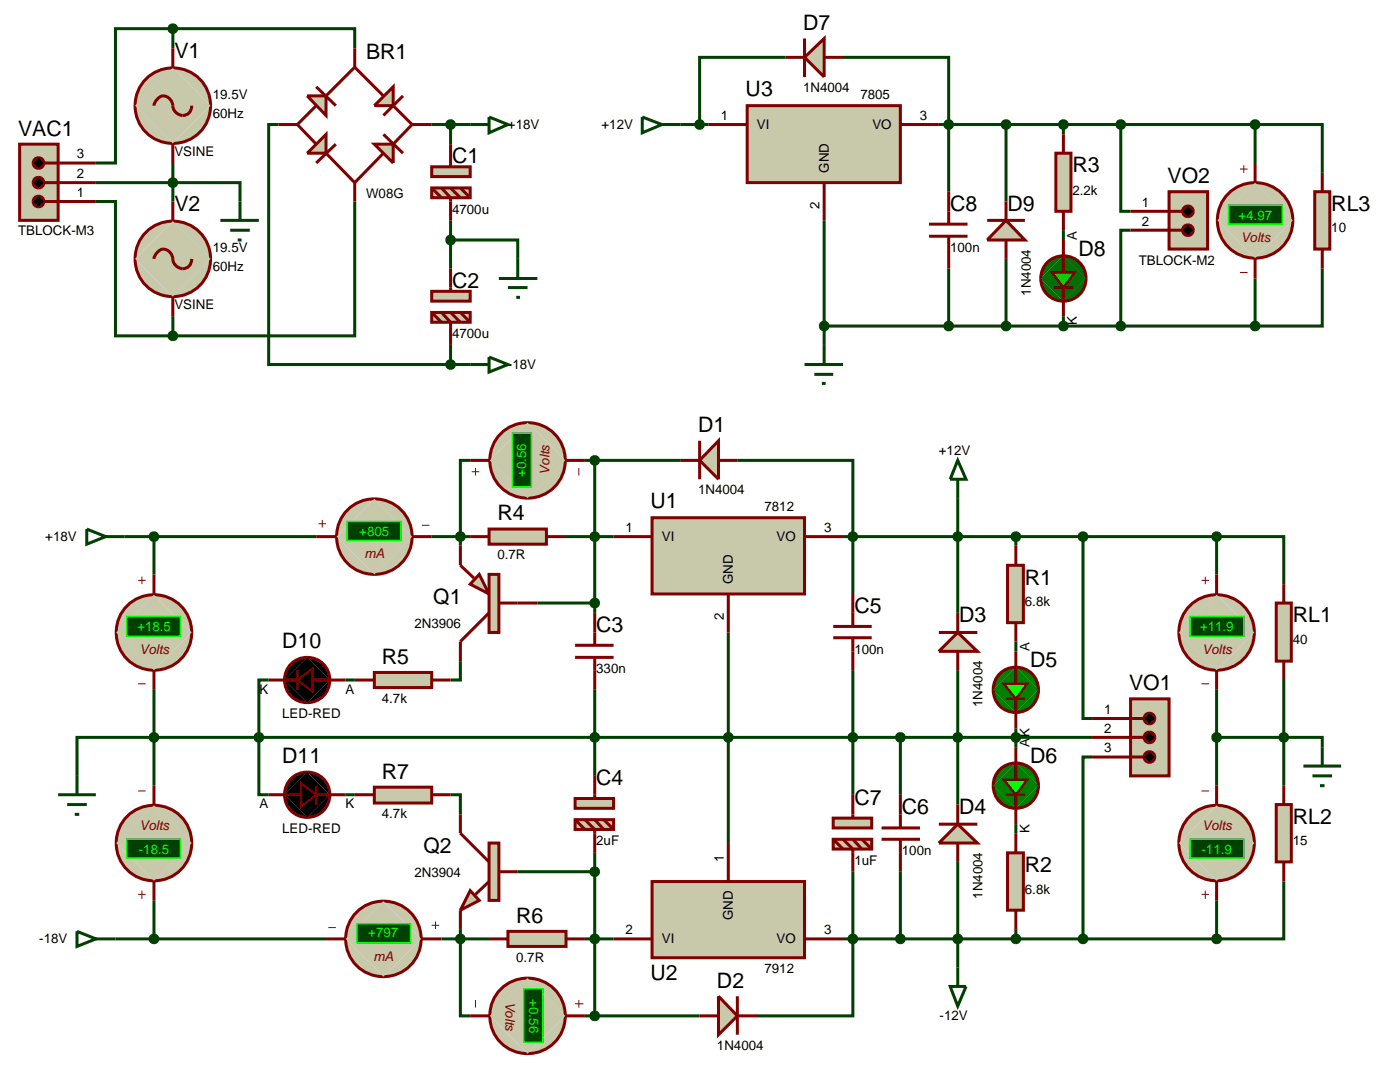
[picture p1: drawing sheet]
<svg xmlns="http://www.w3.org/2000/svg" width="186mm" height="142mm" viewBox="0 0 186 142" stroke-linecap="round" stroke-linejoin="round" font-family="sans-serif">
<g fill="none" stroke="#004000" stroke-width=".4">
<path d="M22.9 3.8h24.1v2.6M22.9 3.8h-7.6v17.8h-2.6M22.9 3.8v2.6M36.9 16.5h-1.3v31.8h24.1M57.2 16.5h5.1M59.7 16.5v2.6M90.2 16.5h3.7M104.1 7.6h-11.4v8.9M111.7 7.6h14v17.8M124.4 16.5h41.9M133.3 16.5v10.2M140.9 16.5v1.3"/>
<path d="M148.5 16.5v11.5h1.3M166.3 16.5h8.9v6.4M166.3 16.5v5.1M12.7 24.2h19.1v2.5M12.7 26.7h2.6v17.8h7.6M22.9 21.6v5.1M47 26.7v17.8h-24.1M59.7 31.8h8.9v2.5M59.7 29.2v6.4M109.2 29.2v16.5M125.7 35.6v7.6M133.3 34.3v8.9"/>
<path d="M140.9 30.5v1.3M149.8 30.5h-1.3v12.7M166.3 36.9v6.3M175.2 35.6v7.6h-8.9M22.9 41.9v2.6M59.7 45.7v2.6M59.7 48.3h2.6M109.2 43.2h57.1M140.9 41.9v1.3M16.5 71.1h25.4M20.4 71.1v5M57.2 71.1h5.1"/>
<path d="M62.3 61h-1.3v11.3M71.2 79.9h7.6M75 71.1h6.3M77.5 61h12.7M78.8 61v20.2M97.7 61h15.3v17.7M111.7 71.1h49.5M126.9 66.1v15.1M134.6 71.1v1.2M143.5 71.1v24.1h1.2M161.2 71.1h8.9v6.3M161.2 71.1v5"/>
<path d="M20.4 91.4v12.7M35.6 90.1h-1.3v15.2h1.3M45.8 90.1h1.2M61 87.6v2.5h-1.3M78.8 91.4v11.4M96.5 83.8v27.9M113 88.8v16.5M119.3 97.7v7.6M126.9 88.8v17.8M134.6 85v1.3M134.6 96.5v2.5M144.7 97.7h-134.5v5.1"/>
<path d="M161.2 97.7h14v1.3M161.2 91.4v12.7M170.1 90.1v14M20.4 119.3v5.1M45.8 105.3h1.2M59.7 105.3h1.3v2.6M68.6 115.5h10.2M78.8 113v21.6M113 115.5v19.1h-12.7M119.3 115.5v8.9M126.9 114.2v14M134.6 109.2v1.2"/>
<path d="M144.7 100.3h-1.2v24.1M161.2 119.3v5.1M170.1 116.8v7.6h-8.9M15.3 124.4h27.9M58.5 124.4h6.3M61 123.1v11.5h1.3M77.5 124.4h3.8M77.5 134.6h15.2M111.7 124.4h49.5M134.6 123.1v1.3"/>
</g>
<path d="M19.1 10.8a5 5 0 0 1 3.8-1.8l-5 5a5 5 0 0 1 1.2-3.2zM22.9 9a5 5 0 0 1 5 5zM22.9 19l5-5a5 5 0 0 1-5 5zM17.9 14l5 5a5 5 0 0 1-5-5z" fill="#c8c8aa" stroke="#800000" stroke-width=".4"/>
<path d="M22.9 9l5 5-5 5-5-5z" fill="#c8c8aa"/>
<path d="M20.4 14a1.36 1.36 0 0 1 1.6-1.2 1.72 1.72 0 0 1 1 1.6 1.24 1.24 0 0 0 1.4 .9 1.24 1.24 0 0 0 1-1.3M22.9 6.4v2.5M22.9 19.1v2.5" fill="none" stroke="#800000" stroke-width=".4"/>
<path d="M66.1 36.9h5.1M67.3 38.1h2.6M68.4 39.4h.5M68.6 34.3v2.6" fill="none" stroke="#004000" stroke-width=".4"/>
<path d="M2.6 19.1h5.1v10.1h-5.1z" fill="#c8c8aa" stroke="#800000" stroke-width=".4"/>
<path d="M5.9 26.7h6.8M5.9 24.2h6.8M5.9 21.6h6.8" fill="none" stroke="#800000" stroke-width=".4"/>
<g fill="#000" stroke="#800000" stroke-width=".4">
<path d="M4.6 26.2l.5-.2-.7 .7zM5.1 26a.68 .68 0 0 1 .7 .7zM5.8 26.7a.68 .68 0 0 1-.7 .7zM4.4 26.7l.7 .7a.68 .68 0 0 1-.7-.7z"/>
<path d="M4.6 23.7l.5-.2-.7 .7zM5.1 23.5a.68 .68 0 0 1 .7 .7zM5.8 24.2a.68 .68 0 0 1-.7 .7zM4.4 24.2l.7 .7a.68 .68 0 0 1-.7-.7z"/>
<path d="M4.6 21.1l.5-.2-.7 .7zM5.1 20.9a.68 .68 0 0 1 .7 .7zM5.8 21.6a.68 .68 0 0 1-.7 .7zM4.4 21.6l.7 .7a.68 .68 0 0 1-.7-.7z"/>
</g>
<path d="M4.4 26.7l.7-.7 .7 .7-.7 .7zM4.4 24.2l.7-.7 .7 .7-.7 .7zM4.4 21.6l.7-.7 .7 .7-.7 .7z" fill="#000"/>
<path d="M86.4 68.6h20.2v10.1h-20.2z" fill="#c8c8aa" stroke="#800000" stroke-width=".4"/>
<path d="M81.3 71.1h5.1M96.5 78.7v5.1M106.6 71.1h5.1" fill="none" stroke="#800000" stroke-width=".4"/>
<path d="M86.4 116.8h20.2v10.1h-20.2z" fill="#c8c8aa" stroke="#800000" stroke-width=".4"/>
<path d="M96.5 111.7v5.1M81.3 124.4h5.1M106.6 124.4h5.1" fill="none" stroke="#800000" stroke-width=".4"/>
<path d="M96.2 97.3l.3-.1-.5 .5 .1-.3zM96.5 97.2l.3 .1 .1 .1 .1 .3zM96.5 98.2l.5-.5-.1 .3-.1 .1zM96 97.7l.5 .5-.3-.1-.1-.1z" fill="#004000" stroke="#004000" stroke-width=".4"/>
<path d="M96.5 97.2l.5 .5-.5 .5-.5-.5z" fill="#004000"/>
<path d="M133.5 74.9h2.1v7.6h-2.1z" fill="#c8c8aa" stroke="#800000" stroke-width=".4"/>
<path d="M134.6 72.3v2.6M134.6 82.5v2.5" fill="none" stroke="#800000" stroke-width=".4"/>
<path d="M132.2 89.5a2.97 2.97 0 0 1 2.4-1.1l-3 3 .1-.7 .2-.6zM134.6 88.4a2.95 2.95 0 0 1 3 3zM134.6 94.4l3-3a2.95 2.95 0 0 1-3 3zM131.6 91.4l3 3a2.95 2.95 0 0 1-3-3z" fill="#008000" stroke="#800000" stroke-width=".4"/>
<path d="M131.6 91.4l3-3 3 3-3 3z" fill="#008000"/>
<path d="M133.3 92.6h2.5" fill="none" stroke="#800000" stroke-width=".3"/>
<path d="M134.6 88.3v2.3M134.6 92.6v1.8" fill="none" stroke="#800000" stroke-width=".4"/>
<path d="M133 90.6h3.1l-1.5 2z" fill="#0f0" stroke="#800000" stroke-width=".3"/>
<path d="M134.6 86.3v2.5M134.6 93.9v2.6" fill="none" stroke="#800000" stroke-width=".4"/>
<path d="M133.5 113h2.1v7.6h-2.1z" fill="#c8c8aa" stroke="#800000" stroke-width=".4"/>
<path d="M134.6 110.4v2.6M134.6 120.6v2.5" fill="none" stroke="#800000" stroke-width=".4"/>
<path d="M132.7 101.7l.6-.3 .6-.2 .7-.1-3 3a2.97 2.97 0 0 1 1.1-2.4zM134.6 101.1a2.95 2.95 0 0 1 3 3zM134.6 107.1l3-3a2.95 2.95 0 0 1-3 3zM131.6 104.1l3 3a2.95 2.95 0 0 1-3-3z" fill="#008000" stroke="#800000" stroke-width=".4"/>
<path d="M134.6 101.1l3 3-3 3-3-3z" fill="#008000"/>
<path d="M133.3 105.3h2.5" fill="none" stroke="#800000" stroke-width=".3"/>
<path d="M134.6 101v2.3M134.6 105.3v1.8" fill="none" stroke="#800000" stroke-width=".4"/>
<path d="M133 103.3h3.1l-1.5 2z" fill="#0f0" stroke="#800000" stroke-width=".3"/>
<path d="M113 78.7v4.3M110.4 83h5.1M110.4 84.5h5.1M113 84.5v4.3M134.6 99v2.5M116.8 109.7h5.1M116.8 111.2h5.1M119.3 105.3v4.4M119.3 111.2v4.3M134.6 106.6v2.6" fill="none" stroke="#800000" stroke-width=".4"/>
<path d="M119 97.3l.3-.1-.5 .5 .1-.3zM119.3 97.2l.3 .1 .1 .1 .1 .3zM119.3 98.2l.5-.5-.1 .3-.1 .1zM118.8 97.7l.5 .5-.3-.1-.1-.1z" fill="#004000" stroke="#004000" stroke-width=".4"/>
<path d="M119.3 97.2l.5 .5-.5 .5-.5-.5z" fill="#004000"/>
<path d="M149.8 92.6h5.1v10.2h-5.1z" fill="#c8c8aa" stroke="#800000" stroke-width=".4"/>
<path d="M144.7 95.2h6.9M144.7 97.7h6.9M144.7 100.3h6.9" fill="none" stroke="#800000" stroke-width=".4"/>
<g fill="#000" stroke="#800000" stroke-width=".4">
<path d="M151.8 94.7l.5-.2-.7 .7zM152.3 94.5a.68 .68 0 0 1 .7 .7zM153 95.2a.68 .68 0 0 1-.7 .7zM151.6 95.2l.7 .7a.68 .68 0 0 1-.7-.7z"/>
<path d="M151.8 97.2l.5-.2-.7 .7zM152.3 97a.68 .68 0 0 1 .7 .7zM153 97.7a.68 .68 0 0 1-.7 .7zM151.6 97.7l.7 .7a.68 .68 0 0 1-.7-.7z"/>
<path d="M151.8 99.8l.5-.2-.7 .7zM152.3 99.6a.68 .68 0 0 1 .7 .7zM153 100.3a.68 .68 0 0 1-.7 .7zM151.6 100.3l.7 .7a.68 .68 0 0 1-.7-.7z"/>
</g>
<path d="M151.6 95.2l.7-.7 .7 .7-.7 .7zM151.6 97.7l.7-.7 .7 .7-.7 .7zM151.6 100.3l.7-.7 .7 .7-.7 .7z" fill="#000"/>
<g fill="#c8c8aa" stroke="#800000" stroke-width=".4">
<path d="M57.2 22.1h5.1v1.3h-5.1z"/>
<path d="M57.2 24.9h5.1v1.3h-5.1z"/>
</g>
<path d="M59.7 19.1v3M57.2 24.9l1.3 1.3M58.5 24.9l1.2 1.3v3M59.7 24.9l1.3 1.3M61 24.9l1.3 1.3" fill="none" stroke="#800000" stroke-width=".4"/>
<g fill="#c8c8aa" stroke="#800000" stroke-width=".4">
<path d="M57.2 38.6h5.1v1.3h-5.1z"/>
<path d="M57.2 41.4h5.1v1.3h-5.1z"/>
</g>
<path d="M59.7 35.6v3M57.2 41.4l1.3 1.3M58.5 41.4l1.2 1.3v3M59.7 41.4l1.3 1.3M61 41.4l1.3 1.3" fill="none" stroke="#800000" stroke-width=".4"/>
<path d="M157.4 80.6a5 5 0 0 1 3.8-1.8l-5 5a5 5 0 0 1 1.2-3.2zM161.2 78.8a5 5 0 0 1 5 5zM161.2 88.8l5-5a5 5 0 0 1-5 5zM156.2 83.8l5 5a5 5 0 0 1-5-5z" fill="#c8c8aa" stroke="#800000" stroke-width=".4"/>
<path d="M156.2 83.8l5-5 5 5-5 5z" fill="#c8c8aa"/>
<path d="M159.2 76.9h1M159.7 76.4v1M159.2 90.6h1" fill="none" stroke="#800000" stroke-width=".13"/>
<path d="M157.7 81.7h7.1v2.6h-7.1z" fill="#004000" stroke="#0f0" stroke-width=".2"/>
<path d="M161.2 76.1v2.6M161.2 88.8v2.6" fill="none" stroke="#800000" stroke-width=".4"/>
<path d="M143.1 70.8l.1-.1 .3-.1-.5 .5zM143.5 70.6l.3 .1 .1 .1 .1 .3zM144 71.1l-.1 .3-.1 .1-.3 .1zM143 71.1l.5 .5-.3-.1-.1-.1z" fill="#004000" stroke="#004000" stroke-width=".4"/>
<path d="M143 71.1l.5-.5 .5 .5-.5 .5z" fill="#004000"/>
<path d="M158 107.9a5 5 0 0 1 3.2-1.2l-5 5a5 5 0 0 1 1.8-3.8zM161.2 106.7a5 5 0 0 1 5 5zM161.2 116.7l5-5a5 5 0 0 1-5 5zM156.2 111.7l5 5a5 5 0 0 1-5-5z" fill="#c8c8aa" stroke="#800000" stroke-width=".4"/>
<path d="M156.2 111.7l5-5 5 5-5 5z" fill="#c8c8aa"/>
<path d="M159.2 118.5h1M159.2 104.8h1M159.7 118v1.1" fill="none" stroke="#800000" stroke-width=".13"/>
<path d="M157.7 111.2h7.1v2.5h-7.1z" fill="#004000" stroke="#0f0" stroke-width=".2"/>
<path d="M161.2 104.1v2.5M161.2 116.8v2.5" fill="none" stroke="#800000" stroke-width=".4"/>
<path d="M143.1 124.1l.1-.1 .3-.1-.5 .5zM143.5 123.9l.3 .1 .1 .1 .1 .3zM144 124.4l-.1 .3-.1 .1-.3 .1zM143 124.4l.5 .5-.3-.1-.1-.1z" fill="#004000" stroke="#004000" stroke-width=".4"/>
<path d="M143 124.4l.5-.5 .5 .5-.5 .5z" fill="#004000"/>
<path d="M160.9 97.3l.3-.1-.5 .5 .1-.3zM161.2 97.2l.3 .1 .1 .1 .1 .3zM161.7 97.7l-.1 .3-.1 .1-.3 .1zM160.7 97.7l.5 .5-.3-.1-.1-.1z" fill="#004000" stroke="#004000" stroke-width=".4"/>
<path d="M161.2 97.2l.5 .5-.5 .5-.5-.5z" fill="#004000"/>
<path d="M49.6 19.1h2.5v2.5z" fill="#c8c8aa" stroke="#800000" stroke-width=".4"/>
<path d="M41.9 11.5l2.6 2.5M41.9 14l-2.5 2.5 2.5 2.6M43.2 12.7l3.8-3.8 3.8 3.8M44.5 19.1l-2.6 2.5M50.8 17.8l2.6 2.5M52.1 14l2.5 2.5-2.5 2.6M53.4 12.7l-2.6 2.6M43.2 20.3l3.8 3.9 3.8-3.9" fill="none" stroke="#800000" stroke-width=".4"/>
<g fill="#c8c8aa" stroke="#800000" stroke-width=".4">
<path d="M40.7 12.7h2.5v2.6z"/>
<path d="M52.1 11.5v2.5h-2.5z"/>
<path d="M40.7 20.3l2.5-2.5v2.5z"/>
</g>
<path d="M36.9 16.5h2.5M47 6.4v2.5M54.6 16.5h2.6M47 24.2v2.5" fill="none" stroke="#800000" stroke-width=".4"/>
<path d="M19.1 31.1a5 5 0 0 1 3.8-1.8l-5 5a5 5 0 0 1 1.2-3.2zM22.9 29.3a5 5 0 0 1 5 5zM22.9 39.3l5-5a5 5 0 0 1-5 5zM17.9 34.3l5 5a5 5 0 0 1-5-5z" fill="#c8c8aa" stroke="#800000" stroke-width=".4"/>
<path d="M22.9 29.3l5 5-5 5-5-5z" fill="#c8c8aa"/>
<path d="M20.4 34.3a1.36 1.36 0 0 1 1.6-1.2 1.72 1.72 0 0 1 1 1.6 1.24 1.24 0 0 0 1.4 .9 1.24 1.24 0 0 0 1-1.3M22.9 26.7v2.5M22.9 39.4v2.5" fill="none" stroke="#800000" stroke-width=".4"/>
<path d="M29.2 29.2h5.1M30.5 30.5h2.6M31.5 31.8h.5M31.8 26.7v2.5" fill="none" stroke="#004000" stroke-width=".4"/>
<path d="M22.5 23.9l.1-.1 .3-.1-.5 .5zM22.9 23.7l.3 .1 .1 .1 .1 .3zM23.4 24.2l-.1 .3-.1 .1-.3 .1zM22.4 24.2l.5 .5-.3-.1-.1-.1z" fill="#004000" stroke="#004000" stroke-width=".4"/>
<path d="M22.4 24.2l.5-.5 .5 .5-.5 .5z" fill="#004000"/>
<path d="M99 14h20.3v10.2h-20.3z" fill="#c8c8aa" stroke="#800000" stroke-width=".4"/>
<path d="M93.9 16.5h5.1M119.3 16.5h5.1M109.2 24.2v5" fill="none" stroke="#800000" stroke-width=".4"/>
<path d="M106.6 48.3h5.1M107.9 49.6h2.5M108.9 50.8h.5M109.2 45.7v2.6" fill="none" stroke="#004000" stroke-width=".4"/>
<path d="M162.5 26a5 5 0 0 1 3.8-1.8l-5 5a5 5 0 0 1 1.2-3.2zM166.3 24.2a5 5 0 0 1 5 5zM171.3 29.2a5 5 0 0 1-5 5zM161.3 29.2l5 5a5 5 0 0 1-5-5z" fill="#c8c8aa" stroke="#800000" stroke-width=".4"/>
<path d="M161.3 29.2l5-5 5 5-5 5z" fill="#c8c8aa"/>
<path d="M164.3 22.4h1M164.3 36.1h1M164.8 21.9v1" fill="none" stroke="#800000" stroke-width=".13"/>
<path d="M162.8 27.2h7.1v2.5h-7.1z" fill="#004000" stroke="#0f0" stroke-width=".2"/>
<path d="M166.3 21.6v2.6M166.3 34.3v2.6" fill="none" stroke="#800000" stroke-width=".4"/>
<path d="M22.6 3.4l.3-.1-.5 .5 .1-.3zM22.9 3.3l.3 .1 .1 .1 .1 .3zM22.9 4.3l.5-.5-.1 .3-.1 .1zM22.4 3.8l.5 .5-.3-.1-.1-.1z" fill="#004000" stroke="#004000" stroke-width=".4"/>
<path d="M22.9 3.3l.5 .5-.5 .5-.5-.5z" fill="#004000"/>
<path d="M22.6 44.1l.3-.1-.5 .5 .1-.3zM22.9 44l.3 .1 .1 .1 .1 .3zM22.9 45l.5-.5-.1 .3-.1 .1zM22.4 44.5l.5 .5-.3-.1-.1-.1z" fill="#004000" stroke="#004000" stroke-width=".4"/>
<path d="M22.9 44l.5 .5-.5 .5-.5-.5z" fill="#004000"/>
<path d="M76.2 85.5h5.1M76.2 87.1h5.1M78.8 81.2v4.3M78.8 87.1v4.3" fill="none" stroke="#800000" stroke-width=".4"/>
<path d="M78.5 70.7l.3-.1-.5 .5 .1-.3zM78.8 70.6l.3 .1 .1 .1 .1 .3zM79.3 71.1l-.1 .3-.1 .1-.3 .1zM78.3 71.1l.5 .5-.3-.1-.1-.1z" fill="#004000" stroke="#004000" stroke-width=".4"/>
<path d="M78.8 70.6l.5 .5-.5 .5-.5-.5z" fill="#004000"/>
<path d="M78.5 97.3l.3-.1-.5 .5 .1-.3zM78.8 97.2l.3 .1 .1 .1 .1 .3zM78.8 98.2l.5-.5-.1 .3-.1 .1zM78.3 97.7l.5 .5-.3-.1-.1-.1z" fill="#004000" stroke="#004000" stroke-width=".4"/>
<path d="M78.8 97.2l.5 .5-.5 .5-.5-.5z" fill="#004000"/>
<g fill="#c8c8aa" stroke="#800000" stroke-width=".4">
<path d="M76.2 105.8h5.1v1.3h-5.1z"/>
<path d="M76.2 108.6h5.1v1.3h-5.1z"/>
</g>
<path d="M76.2 108.6l1.3 1.3M77.5 108.6l1.3 1.3v3.1M78.8 102.8v3M78.8 108.6l1.2 1.3M80 108.6l1.3 1.3" fill="none" stroke="#800000" stroke-width=".4"/>
<path d="M78.4 124.1l.1-.1 .3-.1-.5 .5zM78.8 123.9l.3 .1 .1 .1 .1 .3zM78.8 124.9l.5-.5-.1 .3-.1 .1zM78.3 124.4l.5 .5-.3-.1-.1-.1z" fill="#004000" stroke="#004000" stroke-width=".4"/>
<path d="M78.8 123.9l.5 .5-.5 .5-.5-.5z" fill="#004000"/>
<g fill="#c8c8aa" stroke="#800000" stroke-width=".4">
<path d="M110.4 108.4h5.1v1.3h-5.1z"/>
<path d="M110.4 111.2h5.1v1.3h-5.1z"/>
</g>
<path d="M110.4 111.2l1.3 1.3M111.7 111.2l1.3 1.3v3M113 105.3v3.1M113 111.2l1.2 1.3M114.2 111.2l1.3 1.3" fill="none" stroke="#800000" stroke-width=".4"/>
<path d="M112.7 97.3l.3-.1-.5 .5 .1-.3zM113 97.2l.3 .1 .1 .1 .1 .3zM113.5 97.7l-.1 .3-.1 .1-.3 .1zM112.5 97.7l.5 .5-.3-.1-.1-.1z" fill="#004000" stroke="#004000" stroke-width=".4"/>
<path d="M113 97.2l.5 .5-.5 .5-.5-.5z" fill="#004000"/>
<path d="M134.2 124.1l.1-.1 .3-.1-.5 .5zM134.6 123.9l.3 .1 .1 .1 .1 .3zM134.6 124.9l.5-.5-.1 .3-.1 .1zM134.1 124.4l.5 .5-.3-.1-.1-.1z" fill="#004000" stroke="#004000" stroke-width=".4"/>
<path d="M134.6 123.9l.5 .5-.5 .5-.5-.5z" fill="#004000"/>
<path d="M112.6 124.1l.1-.1 .3-.1-.5 .5zM113 123.9l.3 .1 .1 .1 .1 .3zM113.5 124.4l-.1 .3-.1 .1-.3 .1zM112.5 124.4l.5 .5-.3-.1-.1-.1z" fill="#004000" stroke="#004000" stroke-width=".4"/>
<path d="M113 123.9l.5 .5-.5 .5-.5-.5z" fill="#004000"/>
<path d="M118.9 124.1l.1-.1 .3-.1-.5 .5zM119.3 123.9l.3 .1 .1 .1 .1 .3zM119.3 124.9l.5-.5-.1 .3-.1 .1zM118.8 124.4l.5 .5-.3-.1-.1-.1z" fill="#004000" stroke="#004000" stroke-width=".4"/>
<path d="M119.3 123.9l.5 .5-.5 .5-.5-.5z" fill="#004000"/>
<path d="M134.3 97.3l.3-.1-.5 .5 .1-.3zM134.6 97.2l.3 .1 .1 .1 .1 .3zM134.6 98.2l.5-.5-.1 .3-.1 .1zM134.1 97.7l.5 .5-.3-.1-.1-.1z" fill="#004000" stroke="#004000" stroke-width=".4"/>
<path d="M134.6 97.2l.5 .5-.5 .5-.5-.5z" fill="#004000"/>
<path d="M134.3 70.7l.3-.1-.5 .5 .1-.3zM134.6 70.6l.3 .1 .1 .1 .1 .3zM135.1 71.1l-.1 .3-.1 .1-.3 .1zM134.1 71.1l.5 .5-.3-.1-.1-.1z" fill="#004000" stroke="#004000" stroke-width=".4"/>
<path d="M134.6 70.6l.5 .5-.5 .5-.5-.5z" fill="#004000"/>
<path d="M126.9 61l1.1 2.5h-2.1zM126.9 63.5v2.6" fill="none" stroke="#004000" stroke-width=".4"/>
<path d="M95.2 58.4v5.1l-2.5-2.5z" fill="#c8c8aa" stroke="#800000" stroke-width=".4"/>
<path d="M92.7 58.4v5.1M90.2 61h2.5M95.2 61h2.5" fill="none" stroke="#800000" stroke-width=".4"/>
<path d="M112.7 70.7l.3-.1-.5 .5 .1-.3zM113 70.6l.3 .1 .1 .1 .1 .3zM113.5 71.1l-.1 .3-.1 .1-.3 .1zM112.5 71.1l.5 .5-.3-.1-.1-.1z" fill="#004000" stroke="#004000" stroke-width=".4"/>
<path d="M113 70.6l.5 .5-.5 .5-.5-.5z" fill="#004000"/>
<path d="M95.2 132l2.5 2.6-2.5 2.5z" fill="#c8c8aa" stroke="#800000" stroke-width=".4"/>
<path d="M92.7 134.6h2.5M97.7 132v5.1M97.7 134.6h2.6" fill="none" stroke="#800000" stroke-width=".4"/>
<path d="M124.4 86.3l2.5-2.5 2.6 2.5z" fill="#c8c8aa" stroke="#800000" stroke-width=".4"/>
<path d="M124.4 83.8h5.1M126.9 81.2v2.6M126.9 86.3v2.5" fill="none" stroke="#800000" stroke-width=".4"/>
<path d="M126.5 70.8l.1-.1 .3-.1-.5 .5zM126.9 70.6l.3 .1 .1 .1 .1 .3zM127.4 71.1l-.1 .3-.1 .1-.3 .1zM126.4 71.1l.5 .5-.3-.1-.1-.1z" fill="#004000" stroke="#004000" stroke-width=".4"/>
<path d="M126.4 71.1l.5-.5 .5 .5-.5 .5z" fill="#004000"/>
<path d="M126.6 97.3l.3-.1-.5 .5 .1-.3zM126.9 97.2l.3 .1 .1 .1 .1 .3zM127.4 97.7l-.1 .3-.1 .1-.3 .1zM126.4 97.7l.5 .5-.3-.1-.1-.1z" fill="#004000" stroke="#004000" stroke-width=".4"/>
<path d="M126.4 97.7l.5-.5 .5 .5-.5 .5z" fill="#004000"/>
<path d="M126.9 109.2l2.6 2.5h-5.1z" fill="#c8c8aa" stroke="#800000" stroke-width=".4"/>
<path d="M124.4 109.2h5.1M126.9 106.6v2.6M126.9 111.7v2.5" fill="none" stroke="#800000" stroke-width=".4"/>
<path d="M126.5 124.1l.1-.1 .3-.1-.5 .5zM126.9 123.9l.3 .1 .1 .1 .1 .3zM127.4 124.4l-.1 .3-.1 .1-.3 .1zM126.4 124.4l.5 .5-.3-.1-.1-.1z" fill="#004000" stroke="#004000" stroke-width=".4"/>
<path d="M126.4 124.4l.5-.5 .5 .5-.5 .5z" fill="#004000"/>
<path d="M106.6 7.6l2.6-2.5v5.1z" fill="#c8c8aa" stroke="#800000" stroke-width=".4"/>
<path d="M104.1 7.6h2.5M106.6 5.1v5.1M109.2 7.6h2.5" fill="none" stroke="#800000" stroke-width=".4"/>
<path d="M139.9 20.3h2v7.7h-2z" fill="#c8c8aa" stroke="#800000" stroke-width=".4"/>
<path d="M140.9 17.8v2.5M140.9 28v2.5" fill="none" stroke="#800000" stroke-width=".4"/>
<path d="M138.5 35a2.97 2.97 0 0 1 2.4-1.1l-3 3 .1-.7 .2-.6zM140.9 33.9a2.95 2.95 0 0 1 3 3zM143.9 36.9a2.95 2.95 0 0 1-3 3zM137.9 36.9l3 3a2.95 2.95 0 0 1-3-3z" fill="#007000" stroke="#800000" stroke-width=".4"/>
<path d="M137.9 36.9l3-3 3 3-3 3z" fill="#007000"/>
<path d="M139.6 38.1h2.6" fill="none" stroke="#800000" stroke-width=".3"/>
<path d="M140.9 33.8v2.3M140.9 38.1v1.8" fill="none" stroke="#800000" stroke-width=".4"/>
<path d="M139.4 36.1h3l-1.5 2z" fill="#00e000" stroke="#800000" stroke-width=".3"/>
<path d="M140.9 31.8v2.5M140.9 39.4v2.5" fill="none" stroke="#800000" stroke-width=".4"/>
<path d="M140.6 42.8l.3-.1-.5 .5 .1-.3zM140.9 42.7l.3 .1 .1 .1 .1 .3zM141.4 43.2l-.1 .3-.1 .1-.3 .1zM140.4 43.2l.5 .5-.3-.1-.1-.1z" fill="#004000" stroke="#004000" stroke-width=".4"/>
<path d="M140.4 43.2l.5-.5 .5 .5-.5 .5z" fill="#004000"/>
<path d="M140.5 16.2l.1-.1 .3-.1-.5 .5zM140.9 16l.3 .1 .1 .1 .1 .3zM141.4 16.5l-.1 .3-.1 .1-.3 .1zM140.4 16.5l.5 .5-.3-.1-.1-.1z" fill="#004000" stroke="#004000" stroke-width=".4"/>
<path d="M140.4 16.5l.5-.5 .5 .5-.5 .5z" fill="#004000"/>
<path d="M125.4 16.1l.3-.1-.5 .5 .1-.3zM125.7 16l.3 .1 .1 .1 .1 .3zM125.7 17l.5-.5-.1 .3-.1 .1zM125.2 16.5l.5 .5-.3-.1-.1-.1z" fill="#004000" stroke="#004000" stroke-width=".4"/>
<path d="M125.7 16l.5 .5-.5 .5-.5-.5z" fill="#004000"/>
<path d="M133.3 29.2l2.5 2.6h-5z" fill="#c8c8aa" stroke="#800000" stroke-width=".4"/>
<path d="M130.8 29.2h5M133.3 26.7v2.5M133.3 31.8v2.5" fill="none" stroke="#800000" stroke-width=".4"/>
<path d="M133 16.1l.3-.1-.5 .5 .1-.3zM133.3 16l.3 .1 .1 .1 .1 .3zM133.3 17l.5-.5-.1 .3-.1 .1zM132.8 16.5l.5 .5-.3-.1-.1-.1z" fill="#004000" stroke="#004000" stroke-width=".4"/>
<path d="M133.3 16l.5 .5-.5 .5-.5-.5z" fill="#004000"/>
<path d="M133 42.8l.3-.1-.5 .5 .1-.3zM133.3 42.7l.3 .1 .1 .1 .1 .3zM133.3 43.7l.5-.5-.1 .3-.1 .1zM132.8 43.2l.5 .5-.3-.1-.1-.1z" fill="#004000" stroke="#004000" stroke-width=".4"/>
<path d="M133.3 42.7l.5 .5-.5 .5-.5-.5z" fill="#004000"/>
<path d="M123.1 29.7h5.1M123.1 31.3h5.1M125.7 25.4v4.3M125.7 31.3v4.3" fill="none" stroke="#800000" stroke-width=".4"/>
<path d="M125.4 42.8l.3-.1-.5 .5 .1-.3zM125.7 42.7l.3 .1 .1 .1 .1 .3zM126.2 43.2l-.1 .3-.1 .1-.3 .1zM125.2 43.2l.5 .5-.3-.1-.1-.1z" fill="#004000" stroke="#004000" stroke-width=".4"/>
<path d="M125.7 42.7l.5 .5-.5 .5-.5-.5z" fill="#004000"/>
<path d="M108.9 42.8l.3-.1-.5 .5 .1-.3zM109.2 42.7l.3 .1 .1 .1 .1 .3zM109.2 43.7l.5-.5-.1 .3-.1 .1zM108.7 43.2l.5 .5-.3-.1-.1-.1z" fill="#004000" stroke="#004000" stroke-width=".4"/>
<path d="M109.2 42.7l.5 .5-.5 .5-.5-.5z" fill="#004000"/>
<path d="M154.9 25.4h5.1v7.6h-5.1z" fill="#c8c8aa" stroke="#800000" stroke-width=".4"/>
<path d="M149.8 28h6.9M149.8 30.5h6.9" fill="none" stroke="#800000" stroke-width=".4"/>
<g fill="#000" stroke="#800000" stroke-width=".4">
<path d="M156.9 27.5l.5-.2-.7 .7zM157.4 27.3a.68 .68 0 0 1 .7 .7zM157.4 28.7l.7-.7a.68 .68 0 0 1-.7 .7zM156.7 28l.7 .7a.68 .68 0 0 1-.7-.7z"/>
<path d="M156.9 30l.5-.2-.7 .7zM157.4 29.8a.68 .68 0 0 1 .7 .7zM158.1 30.5a.68 .68 0 0 1-.7 .7zM156.7 30.5l.7 .7a.68 .68 0 0 1-.7-.7z"/>
</g>
<path d="M156.7 28l.7-.7 .7 .7-.7 .7zM157.4 29.8l.7 .7-.7 .7-.7-.7z" fill="#000"/>
<path d="M148.2 16.1l.3-.1-.5 .5 .1-.3zM148.5 16l.3 .1 .1 .1 .1 .3zM149 16.5l-.1 .3-.1 .1-.3 .1zM148 16.5l.5 .5-.3-.1-.1-.1z" fill="#004000" stroke="#004000" stroke-width=".4"/>
<path d="M148.5 16l.5 .5-.5 .5-.5-.5z" fill="#004000"/>
<path d="M148.2 42.8l.3-.1-.5 .5 .1-.3zM148.5 42.7l.3 .1 .1 .1 .1 .3zM148.5 43.7l.5-.5-.1 .3-.1 .1zM148 43.2l.5 .5-.3-.1-.1-.1z" fill="#004000" stroke="#004000" stroke-width=".4"/>
<path d="M148.5 42.7l.5 .5-.5 .5-.5-.5z" fill="#004000"/>
<g fill="#c8c8aa" stroke="#800000" stroke-width=".4">
<path d="M63.5 76.1l1.3 2.6-2.5-1.3z"/>
<path d="M64.8 76.1h1.3v7.7h-1.3z"/>
</g>
<path d="M61 72.3v2.6l1.8 1.7M66.1 79.9h5.1M64.8 81.2l-3.8 3.8v2.6" fill="none" stroke="#800000" stroke-width=".4"/>
<path d="M49.6 89.1h7.6v2h-7.6z" fill="#c8c8aa" stroke="#800000" stroke-width=".4"/>
<path d="M47 90.1h2.6M57.2 90.1h2.5" fill="none" stroke="#800000" stroke-width=".4"/>
<path d="M64.8 70.1h7.6v2h-7.6z" fill="#c8c8aa" stroke="#800000" stroke-width=".4"/>
<path d="M62.3 71.1h2.5M72.4 71.1h2.6" fill="none" stroke="#800000" stroke-width=".4"/>
<path d="M60.7 70.7l.3-.1-.5 .5 .1-.3zM61 70.6l.3 .1 .1 .1 .1 .3zM61.5 71.1l-.1 .3-.1 .1-.3 .1zM60.5 71.1l.5 .5-.3-.1-.1-.1z" fill="#004000" stroke="#004000" stroke-width=".4"/>
<path d="M61 70.6l.5 .5-.5 .5-.5-.5z" fill="#004000"/>
<path d="M38.3 88.2a2.97 2.97 0 0 1 2.4-1.1l-3 3 .1-.7 .2-.6zM40.7 87.1a2.95 2.95 0 0 1 3 3zM43.7 90.1a2.95 2.95 0 0 1-3 3zM37.7 90.1l3 3a2.95 2.95 0 0 1-3-3z" fill="#000" stroke="#800000" stroke-width=".4"/>
<path d="M37.7 90.1l3-3 3 3-3 3z" fill="#000"/>
<path d="M39.4 88.8v2.6" fill="none" stroke="#800000" stroke-width=".3"/>
<path d="M35.6 90.1h3.8M41.4 90.1h4.4" fill="none" stroke="#800000" stroke-width=".4"/>
<path d="M39.4 90.1l2-1.5v3z" fill="#000" stroke="#800000" stroke-width=".3"/>
<path d="M85.1 15.5l2.6 1-2.6 1.1zM87.7 16.5h2.5" fill="none" stroke="#004000" stroke-width=".4"/>
<path d="M169.1 79.9h2v7.7h-2z" fill="#c8c8aa" stroke="#800000" stroke-width=".4"/>
<path d="M170.1 77.4v2.5M170.1 87.6v2.5" fill="none" stroke="#800000" stroke-width=".4"/>
<path d="M160.9 70.7l.3-.1-.5 .5 .1-.3zM161.2 70.6l.3 .1 .1 .1 .1 .3zM161.7 71.1l-.1 .3-.1 .1-.3 .1zM160.7 71.1l.5 .5-.3-.1-.1-.1z" fill="#004000" stroke="#004000" stroke-width=".4"/>
<path d="M161.2 70.6l.5 .5-.5 .5-.5-.5z" fill="#004000"/>
<path d="M174.2 25.4h2v7.6h-2z" fill="#c8c8aa" stroke="#800000" stroke-width=".4"/>
<path d="M175.2 22.9v2.5M175.2 33v2.6" fill="none" stroke="#800000" stroke-width=".4"/>
<path d="M166 42.8l.3-.1-.5 .5 .1-.3zM166.3 42.7l.3 .1 .1 .1 .1 .3zM166.8 43.2l-.1 .3-.1 .1-.3 .1zM165.8 43.2l.5 .5-.3-.1-.1-.1z" fill="#004000" stroke="#004000" stroke-width=".4"/>
<path d="M165.8 43.2l.5-.5 .5 .5-.5 .5z" fill="#004000"/>
<path d="M165.9 16.2l.1-.1 .3-.1-.5 .5zM166.3 16l.3 .1 .1 .1 .1 .3zM166.8 16.5l-.1 .3-.1 .1-.3 .1zM165.8 16.5l.5 .5-.3-.1-.1-.1z" fill="#004000" stroke="#004000" stroke-width=".4"/>
<path d="M165.8 16.5l.5-.5 .5 .5-.5 .5z" fill="#004000"/>
<path d="M45.8 67.9a5 5 0 0 1 3.8-1.8l-5 5a5 5 0 0 1 1.2-3.2zM49.6 66.1a5 5 0 0 1 5 5zM49.6 76.1l5-5a5 5 0 0 1-5 5zM44.6 71.1l5 5a5 5 0 0 1-5-5z" fill="#c8c8aa" stroke="#800000" stroke-width=".4"/>
<path d="M44.6 71.1l5-5 5 5-5 5z" fill="#c8c8aa"/>
<path d="M42.2 69.4h1M42.7 68.9v1M55.9 69.6h1" fill="none" stroke="#800000" stroke-width=".13"/>
<path d="M46 69.1h7.1v2.5h-7.1z" fill="#004000" stroke="#0f0" stroke-width=".2"/>
<path d="M41.9 71.1h2.6M54.6 71.1h2.6" fill="none" stroke="#800000" stroke-width=".4"/>
<path d="M66.1 57.8a5 5 0 0 1 3.8-1.8l-5 5a5 5 0 0 1 1.2-3.2zM69.9 56a5 5 0 0 1 5 5zM74.9 61a5 5 0 0 1-5 5zM64.9 61l5 5a5 5 0 0 1-5-5z" fill="#c8c8aa" stroke="#800000" stroke-width=".4"/>
<path d="M64.9 61l5-5 5 5-5 5z" fill="#c8c8aa"/>
<path d="M62.5 62.5h1M63 62v1M76.7 62v1" fill="none" stroke="#800000" stroke-width=".13"/>
<path d="M67.9 57.4h2.5v7.1h-2.5z" fill="#004000" stroke="#0f0" stroke-width=".2"/>
<path d="M62.3 61h2.5M75 61h2.5" fill="none" stroke="#800000" stroke-width=".4"/>
<path d="M59.4 31.4l.3-.1-.5 .5 .1-.3zM59.7 31.3l.3 .1 .1 .1 .1 .3zM59.7 32.3l.5-.5-.1 .3-.1 .1zM59.2 31.8l.5 .5-.3-.1-.1-.1z" fill="#004000" stroke="#004000" stroke-width=".4"/>
<path d="M59.7 31.3l.5 .5-.5 .5-.5-.5z" fill="#004000"/>
<path d="M62.3 16.5h2.5M64.8 15.5l2.5 1-2.5 1.1z" fill="none" stroke="#004000" stroke-width=".4"/>
<path d="M59.4 16.1l.3-.1-.5 .5 .1-.3zM59.7 16l.3 .1 .1 .1 .1 .3zM59.7 17l.5-.5-.1 .3-.1 .1zM59.2 16.5l.5 .5-.3-.1-.1-.1z" fill="#004000" stroke="#004000" stroke-width=".4"/>
<path d="M59.7 16l.5 .5-.5 .5-.5-.5z" fill="#004000"/>
<path d="M62.3 48.3h2.5M64.8 47.3l2.5 1-2.5 1z" fill="none" stroke="#004000" stroke-width=".4"/>
<path d="M59.3 48l.1-.1 .3-.1-.5 .5zM59.7 47.8l.3 .1 .1 .1 .1 .3zM60.2 48.3l-.1 .3-.1 .1-.3 .1zM59.2 48.3l.5 .5-.3-.1-.1-.1z" fill="#004000" stroke="#004000" stroke-width=".4"/>
<path d="M59.7 47.8l.5 .5-.5 .5-.5-.5z" fill="#004000"/>
<path d="M169.1 106.6h2v7.6h-2z" fill="#c8c8aa" stroke="#800000" stroke-width=".4"/>
<path d="M170.1 104.1v2.5M170.1 114.2v2.6" fill="none" stroke="#800000" stroke-width=".4"/>
<path d="M169.8 97.3l.3-.1-.5 .5 .1-.3zM170.1 97.2l.3 .1 .1 .1 .1 .3zM170.1 98.2l.5-.5-.1 .3-.1 .1zM169.6 97.7l.5 .5-.3-.1-.1-.1z" fill="#004000" stroke="#004000" stroke-width=".4"/>
<path d="M170.1 97.2l.5 .5-.5 .5-.5-.5z" fill="#004000"/>
<path d="M160.9 124l.3-.1-.5 .5 .1-.3zM161.2 123.9l.3 .1 .1 .1 .1 .3zM161.7 124.4l-.1 .3-.1 .1-.3 .1zM160.7 124.4l.5 .5-.3-.1-.1-.1z" fill="#004000" stroke="#004000" stroke-width=".4"/>
<path d="M161.2 123.9l.5 .5-.5 .5-.5-.5z" fill="#004000"/>
<path d="M92.4 16.1l.3-.1-.5 .5 .1-.3zM92.7 16l.3 .1 .1 .1 .1 .3zM93.2 16.5l-.1 .3-.1 .1-.3 .1zM92.2 16.5l.5 .5-.3-.1-.1-.1z" fill="#004000" stroke="#004000" stroke-width=".4"/>
<path d="M92.2 16.5l.5-.5 .5 .5-.5 .5z" fill="#004000"/>
<path d="M78.4 60.7l.1-.1 .3-.1-.5 .5zM78.8 60.5l.3 .1 .1 .1 .1 .3zM79.3 61l-.1 .3-.1 .1-.3 .1zM78.3 61l.5 .5-.3-.1-.1-.1z" fill="#004000" stroke="#004000" stroke-width=".4"/>
<path d="M78.3 61l.5-.5 .5 .5-.5 .5z" fill="#004000"/>
<path d="M78.4 79.6l.1-.1 .3-.1-.5 .5zM78.8 79.4l.3 .1 .1 .1 .1 .3zM79.3 79.9l-.1 .3-.1 .1-.3 .1zM78.3 79.9l.5 .5-.3-.1-.1-.1z" fill="#004000" stroke="#004000" stroke-width=".4"/>
<path d="M78.3 79.9l.5-.5 .5 .5-.5 .5z" fill="#004000"/>
<path d="M11.5 70.1l2.5 1-2.5 1zM14 71.1h2.5M175.2 99v2.5M172.7 101.5h5M173.9 102.8h2.6M174.9 104.1h.6M10.2 123.4l2.5 1-2.5 1zM12.7 124.4h2.6" fill="none" stroke="#004000" stroke-width=".4"/>
<g fill="#c8c8aa" stroke="#800000" stroke-width=".4">
<path d="M62.3 118l1.2 1.3-2.5 1.3z"/>
<path d="M64.8 111.7h1.3v7.6h-1.3z"/>
</g>
<path d="M61 107.9v2.5l3.8 3.8M64.8 116.8l-1.8 1.7M66.1 115.5h2.5M61 120.6v2.5" fill="none" stroke="#800000" stroke-width=".4"/>
<path d="M67.3 123.4h7.7v2h-7.7z" fill="#c8c8aa" stroke="#800000" stroke-width=".4"/>
<path d="M64.8 124.4h2.5M75 124.4h2.5" fill="none" stroke="#800000" stroke-width=".4"/>
<path d="M66.1 131.4a5 5 0 0 1 3.8-1.8l-5 5a5 5 0 0 1 1.2-3.2zM69.9 129.6a5 5 0 0 1 5 5zM69.9 139.6l5-5a5 5 0 0 1-5 5zM64.9 134.6l5 5a5 5 0 0 1-5-5z" fill="#c8c8aa" stroke="#800000" stroke-width=".4"/>
<path d="M64.9 134.6l5-5 5 5-5 5z" fill="#c8c8aa"/>
<path d="M63 132.5v1M76.2 133h1.1M76.7 132.5v1" fill="none" stroke="#800000" stroke-width=".13"/>
<path d="M69.4 131h2.5v7.1h-2.5z" fill="#004000" stroke="#0f0" stroke-width=".2"/>
<path d="M62.3 134.6h2.5M75 134.6h2.5" fill="none" stroke="#800000" stroke-width=".4"/>
<path d="M78.5 134.2l.3-.1-.5 .5 .1-.3zM78.8 134.1l.3 .1 .1 .1 .1 .3zM79.3 134.6l-.1 .3-.1 .1-.3 .1zM78.3 134.6l.5 .5-.3-.1-.1-.1z" fill="#004000" stroke="#004000" stroke-width=".4"/>
<path d="M78.8 134.1l.5 .5-.5 .5-.5-.5z" fill="#004000"/>
<path d="M47 121.2a5 5 0 0 1 3.8-1.8l-5 5a5 5 0 0 1 1.2-3.2zM50.8 119.4a5 5 0 0 1 5 5zM50.8 129.4l5-5a5 5 0 0 1-5 5zM45.8 124.4l5 5a5 5 0 0 1-5-5z" fill="#c8c8aa" stroke="#800000" stroke-width=".4"/>
<path d="M45.8 124.4l5-5 5 5-5 5z" fill="#c8c8aa"/>
<path d="M43.5 122.9h1M57.2 122.6h1M57.7 122.1v1" fill="none" stroke="#800000" stroke-width=".13"/>
<path d="M47.3 122.4h7.1v2.5h-7.1z" fill="#004000" stroke="#0f0" stroke-width=".2"/>
<path d="M43.2 124.4h2.6M55.9 124.4h2.6" fill="none" stroke="#800000" stroke-width=".4"/>
<path d="M60.6 124.1l.1-.1 .3-.1-.5 .5zM61 123.9l.3 .1 .1 .1 .1 .3zM61 124.9l.5-.5-.1 .3-.1 .1zM60.5 124.4l.5 .5-.3-.1-.1-.1z" fill="#004000" stroke="#004000" stroke-width=".4"/>
<path d="M61 123.9l.5 .5-.5 .5-.5-.5z" fill="#004000"/>
<path d="M78.5 115.1l.3-.1-.5 .5 .1-.3zM78.8 115l.3 .1 .1 .1 .1 .3zM79.3 115.5l-.1 .3-.1 .1-.3 .1zM78.3 115.5l.5 .5-.3-.1-.1-.1z" fill="#004000" stroke="#004000" stroke-width=".4"/>
<path d="M78.8 115l.5 .5-.5 .5-.5-.5z" fill="#004000"/>
<path d="M7.7 105.3h5M8.9 106.6h2.6M9.9 107.9h.6M10.2 102.8v2.5" fill="none" stroke="#004000" stroke-width=".4"/>
<path d="M34 97.3l.3-.1-.5 .5 .1-.3zM34.3 97.2l.3 .1 .1 .1 .1 .3zM34.3 98.2l.5-.5-.1 .3-.1 .1zM33.8 97.7l.5 .5-.3-.1-.1-.1z" fill="#004000" stroke="#004000" stroke-width=".4"/>
<path d="M34.3 97.2l.5 .5-.5 .5-.5-.5z" fill="#004000"/>
<path d="M49.6 104.3h7.6v2.1h-7.6z" fill="#c8c8aa" stroke="#800000" stroke-width=".4"/>
<path d="M35.6 105.3h4.3M41.9 105.3h3.9M47 105.3h2.6M57.2 105.3h2.5" fill="none" stroke="#800000" stroke-width=".4"/>
<path d="M38.3 103.4a2.97 2.97 0 0 1 2.4-1.1l-3 3 .1-.7 .2-.6zM40.7 102.3a2.95 2.95 0 0 1 3 3zM43.7 105.3a2.95 2.95 0 0 1-3 3zM37.7 105.3l3 3a2.95 2.95 0 0 1-3-3z" fill="#000" stroke="#800000" stroke-width=".4"/>
<path d="M37.7 105.3l3-3 3 3-3 3z" fill="#000"/>
<path d="M41.9 104.1v2.5" fill="none" stroke="#800000" stroke-width=".3"/>
<path d="M39.9 103.8l2 1.5-2 1.6z" fill="#000" stroke="#800000" stroke-width=".3"/>
<path d="M125.9 130.7h2.1l-1.1 2.6zM126.9 128.2v2.5" fill="none" stroke="#004000" stroke-width=".4"/>
<path d="M16.6 80.6a5 5 0 0 1 3.8-1.8l-5 5a5 5 0 0 1 1.2-3.2zM20.4 78.8a5 5 0 0 1 5 5zM20.4 88.8l5-5a5 5 0 0 1-5 5zM15.4 83.8l5 5a5 5 0 0 1-5-5z" fill="#c8c8aa" stroke="#800000" stroke-width=".4"/>
<path d="M20.4 78.8l5 5-5 5-5-5z" fill="#c8c8aa"/>
<path d="M18.3 76.9h1M18.8 76.4v1M18.3 90.6h1" fill="none" stroke="#800000" stroke-width=".13"/>
<path d="M16.8 81.7h7.1v2.6h-7.1z" fill="#004000" stroke="#0f0" stroke-width=".2"/>
<path d="M20.4 76.1v2.6M20.4 88.8v2.6" fill="none" stroke="#800000" stroke-width=".4"/>
<path d="M17.2 107.9a5 5 0 0 1 3.2-1.2l-5 5a5 5 0 0 1 1.8-3.8zM20.4 106.7a5 5 0 0 1 5 5zM20.4 116.7l5-5a5 5 0 0 1-5 5zM15.4 111.7l5 5a5 5 0 0 1-5-5z" fill="#c8c8aa" stroke="#800000" stroke-width=".4"/>
<path d="M20.4 106.7l5 5-5 5-5-5z" fill="#c8c8aa"/>
<path d="M18.3 118.5h1M18.3 104.8h1M18.8 118v1.1" fill="none" stroke="#800000" stroke-width=".13"/>
<path d="M16.8 111.2h7.1v2.5h-7.1z" fill="#004000" stroke="#0f0" stroke-width=".2"/>
<path d="M20.4 104.1v2.5M20.4 116.8v2.5" fill="none" stroke="#800000" stroke-width=".4"/>
<path d="M20 97.4l.1-.1 .3-.1-.5 .5zM20.4 97.2l.3 .1 .1 .1 .1 .3zM20.9 97.7l-.1 .3-.1 .1-.3 .1zM19.9 97.7l.5 .5-.3-.1-.1-.1z" fill="#004000" stroke="#004000" stroke-width=".4"/>
<path d="M19.9 97.7l.5-.5 .5 .5-.5 .5z" fill="#004000"/>
<path d="M20 124.1l.1-.1 .3-.1-.5 .5zM20.4 123.9l.3 .1 .1 .1 .1 .3zM20.9 124.4l-.1 .3-.1 .1-.3 .1zM19.9 124.4l.5 .5-.3-.1-.1-.1z" fill="#004000" stroke="#004000" stroke-width=".4"/>
<path d="M19.9 124.4l.5-.5 .5 .5-.5 .5z" fill="#004000"/>
<path d="M20 70.8l.1-.1 .3-.1-.5 .5zM20.4 70.6l.3 .1 .1 .1 .1 .3zM20.9 71.1l-.1 .3-.1 .1-.3 .1zM19.9 71.1l.5 .5-.3-.1-.1-.1z" fill="#004000" stroke="#004000" stroke-width=".4"/>
<path d="M19.9 71.1l.5-.5 .5 .5-.5 .5z" fill="#004000"/>
<g font-size="2.8">
<text x="106.4" y="4">D7</text>
<text x="23.1" y="7.7">V1</text>
<text x="48.5" y="7.8">BR1</text>
<text x="2.4" y="18">VAC1</text>
<text x="98.8" y="12.8">U3</text>
<text x="59.9" y="21.7">C1</text>
<text x="142.1" y="22.9">R3</text>
<text x="23.1" y="28">V2</text>
<text x="125.9" y="28">C8</text>
<text x="133.5" y="28">D9</text>
<text x="154.7" y="24.3">VO2</text>
<text x="176.4" y="28">RL3</text>
<text x="142.9" y="33.9">D8</text>
<text x="59.9" y="38.2">C2</text>
<text x="92.5" y="57.3">D1</text>
<text x="65.9" y="69">R4</text>
<text x="86.2" y="67.4">U1</text>
<text x="135.8" y="77.5">R1</text>
<text x="57.4" y="80.1">Q1</text>
<text x="79" y="83.8">C3</text>
<text x="113.2" y="81.3">C5</text>
<text x="127.1" y="82.5">D3</text>
<text x="171.3" y="82.5">RL1</text>
<text x="37.4" y="85.9">D10</text>
<text x="50.6" y="88">R5</text>
<text x="136.5" y="88.4">D5</text>
<text x="149.6" y="91.5">VO1</text>
<text x="37.4" y="101.2">D11</text>
<text x="136.5" y="101.1">D6</text>
<text x="50.6" y="103.2">R7</text>
<text x="79" y="104.1">C4</text>
<text x="113.2" y="106.7">C7</text>
<text x="119.5" y="107.9">C6</text>
<text x="127.1" y="107.9">D4</text>
<text x="56.1" y="113.1">Q2</text>
<text x="171.3" y="109.2">RL2</text>
<text x="135.8" y="115.6">R2</text>
<text x="68.4" y="122.3">R6</text>
<text x="86.2" y="129.9">U2</text>
<text x="95" y="130.9">D2</text>
</g>
<g font-size="1.8">
<text x="28.2" y="13.1">19.5V</text>
<text x="28.2" y="15.6">60Hz</text>
<text x="67.3" y="17.1">+18V</text>
<text x="79.7" y="17.1">+12V</text>
<text x="95.5" y="15.9">1</text>
<text x="100.3" y="17.1">VI</text>
<text x="106.4" y="12.2">1N4004</text>
<text x="114" y="13.1">7805</text>
<text x="115.6" y="17.1">VO</text>
<text x="121.9" y="15.9">3</text>
<text x="10.2" y="23.6">2</text>
<text x="10.2" y="21">3</text>
<text x="23.1" y="20.7">VSINE</text>
<text x="109.8" y="22.9" transform="rotate(-90 109.8 22.9)">GND</text>
<text x="10.2" y="26.1">1</text>
<text x="48.5" y="26.2">W08G</text>
<text x="59.9" y="28.3">4700u</text>
<text x="108.6" y="27.7" transform="rotate(-90 108.6 27.7)">2</text>
<text x="142.1" y="25.8">2.2k</text>
<text x="151.3" y="27.4">1</text>
<text x="151.3" y="29.9">2</text>
<text x="2.4" y="31.2">TBLOCK-M3</text>
<text x="28.2" y="33.4">19.5V</text>
<text x="28.2" y="35.9">60Hz</text>
<text x="125.9" y="33.4">100n</text>
<text x="142.7" y="31.8" transform="rotate(-90 142.7 31.8)">A</text>
<text x="150.9" y="35.1">TBLOCK-M2</text>
<text x="176.4" y="30.8">10</text>
<text x="23.1" y="41">VSINE</text>
<text x="136.6" y="39.2" transform="rotate(-90 136.6 39.2)">1N4004</text>
<text x="59.9" y="44.8">4700u</text>
<text x="142.7" y="43.1" transform="rotate(-90 142.7 43.1)">K</text>
<text x="67.3" y="48.9">-18V</text>
<text x="92.5" y="65.5">1N4004</text>
<text x="124.4" y="60.3">+12V</text>
<text x="6" y="71.7">+18V</text>
<text x="82.9" y="70.5">1</text>
<text x="87.7" y="71.7">VI</text>
<text x="101.3" y="67.7">7812</text>
<text x="102.9" y="71.7">VO</text>
<text x="109.2" y="70.5">3</text>
<text x="65.9" y="74.1">0.7R</text>
<text x="97.1" y="77.4" transform="rotate(-90 97.1 77.4)">GND</text>
<text x="54.9" y="83.2">2N3906</text>
<text x="95.9" y="82.2" transform="rotate(-90 95.9 82.2)">2</text>
<text x="135.8" y="80.3">6.8k</text>
<text x="79" y="89.2">330n</text>
<text x="113.2" y="86.6">100n</text>
<text x="136.4" y="86.3" transform="rotate(-90 136.4 86.3)">A</text>
<text x="171.3" y="85.3">40</text>
<text x="34.4" y="91.9">K</text>
<text x="37.4" y="95.2">LED-RED</text>
<text x="45.8" y="91.9">A</text>
<text x="50.6" y="93.1">4.7k</text>
<text x="130.2" y="93.7" transform="rotate(-90 130.2 93.7)">1N4004</text>
<text x="146.3" y="94.6">1</text>
<text x="136.4" y="99" transform="rotate(-90 136.4 99)">A</text>
<text x="136.4" y="97.7" transform="rotate(-90 136.4 97.7)">K</text>
<text x="146.3" y="97.1">2</text>
<text x="146.3" y="99.7">3</text>
<text x="34.4" y="107.1">A</text>
<text x="45.8" y="107.1">K</text>
<text x="37.4" y="110.4">LED-RED</text>
<text x="50.6" y="108.4">4.7k</text>
<text x="79" y="112">2uF</text>
<text x="119.5" y="113.3">100n</text>
<text x="136.4" y="110.4" transform="rotate(-90 136.4 110.4)">K</text>
<text x="171.3" y="112">15</text>
<text x="54.9" y="116.2">2N3904</text>
<text x="95.9" y="114.2" transform="rotate(-90 95.9 114.2)">1</text>
<text x="113.2" y="114.6">1uF</text>
<text x="130.2" y="119.1" transform="rotate(-90 130.2 119.1)">1N4004</text>
<text x="135.8" y="118.4">6.8k</text>
<text x="5.2" y="125">-18V</text>
<text x="82.9" y="123.8">2</text>
<text x="87.7" y="125">VI</text>
<text x="97.1" y="121.9" transform="rotate(-90 97.1 121.9)">GND</text>
<text x="102.9" y="125">VO</text>
<text x="109.2" y="123.8">3</text>
<text x="68.4" y="127.4">0.7R</text>
<text x="101.3" y="128.9">7912</text>
<text x="124.5" y="135.2">-12V</text>
<text x="95" y="139.1">1N4004</text>
</g>
<g font-size="1.8" fill="#0f0">
<text x="164.1" y="29.1">+4.97</text>
<text x="69.7" y="63.2" transform="rotate(-90 69.7 63.2)">+0.56</text>
<text x="47.6" y="71">+805</text>
<text x="18.2" y="83.6">+18.5</text>
<text x="159" y="83.6">+11.9</text>
<text x="18.4" y="113.1">-18.5</text>
<text x="159.2" y="113.1">-11.9</text>
<text x="48.8" y="124.2">+797</text>
<text x="70.1" y="132.4" transform="rotate(90 70.1 132.4)">+0.56</text>
</g>
<g font-size="1.8" fill="#800000">
<text x="164.4" y="32.1">Volts</text>
<text x="72.8" y="62.9" transform="rotate(-90 72.8 62.9)">Volts</text>
<text x="48.3" y="73.9">mA</text>
<text x="18.5" y="86.6">Volts</text>
<text x="159.3" y="86.6">Volts</text>
<text x="18.5" y="110">Volts</text>
<text x="159.3" y="110">Volts</text>
<text x="49.5" y="127.3">mA</text>
<text x="67" y="132.7" transform="rotate(90 67 132.7)">Volts</text>
</g>
</svg>
